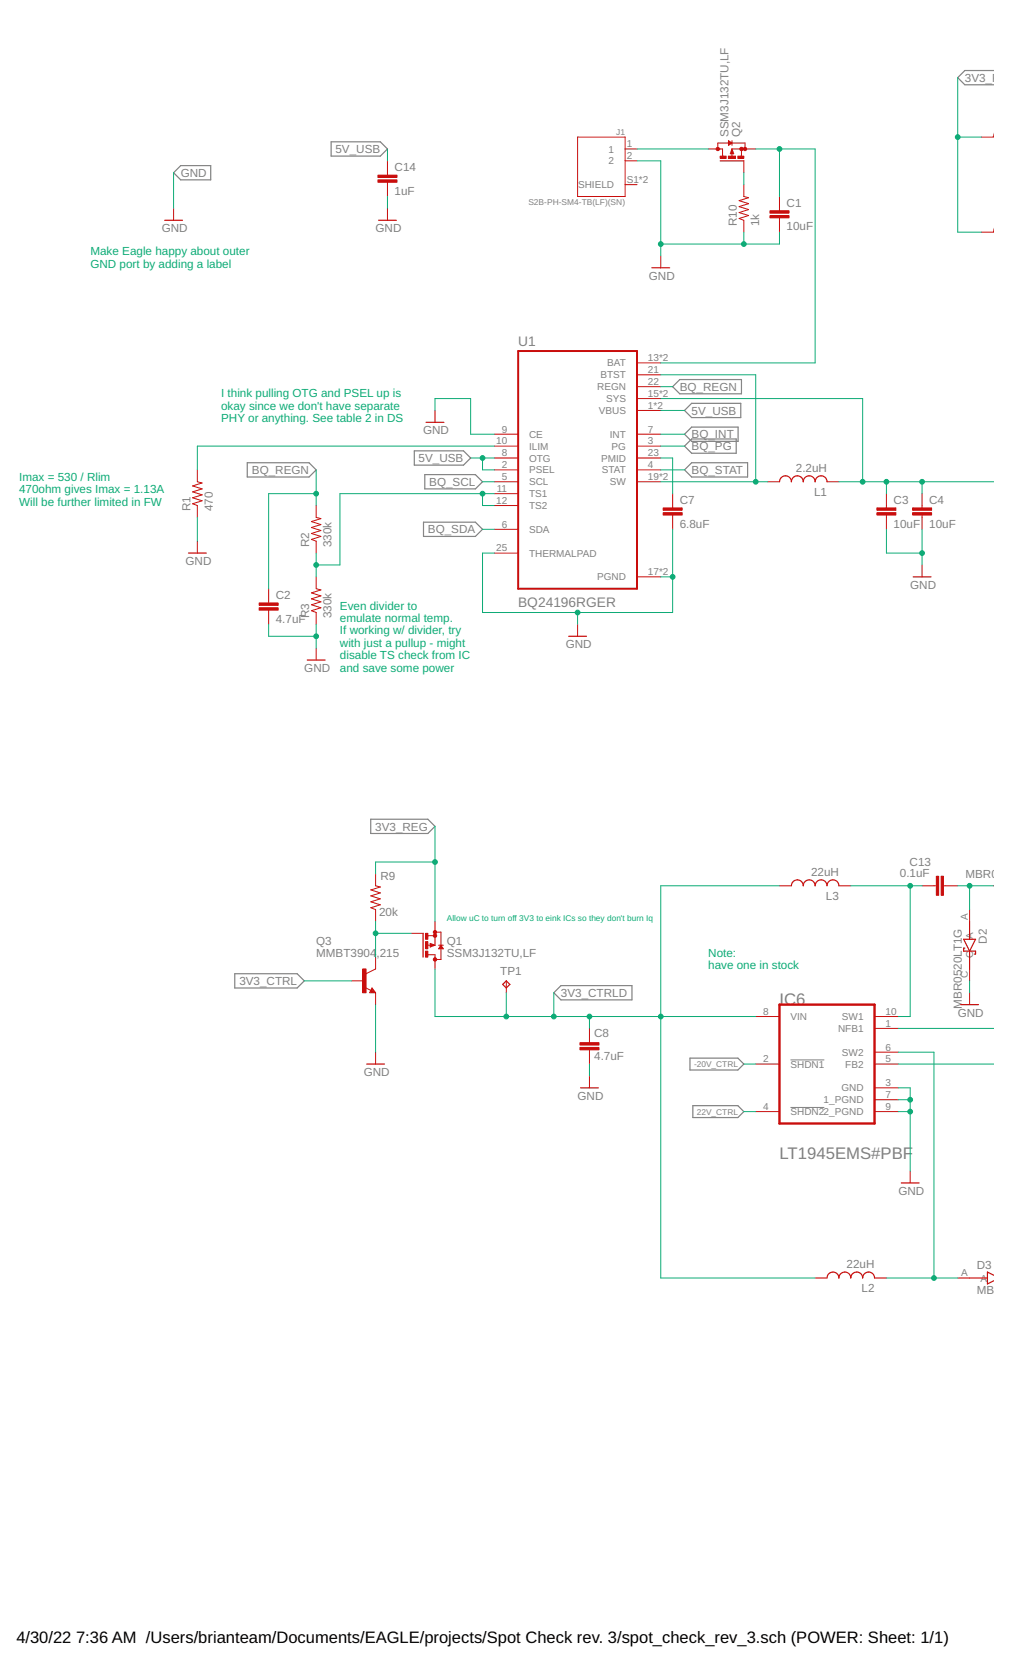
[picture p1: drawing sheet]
<svg xmlns="http://www.w3.org/2000/svg" width="216mm" height="356mm" viewBox="0 0 216 356" stroke-linecap="round" stroke-linejoin="round" font-family="sans-serif">
<path d="M169 226.5h7.2M169 236.7h7.2" fill="none" stroke="#808080" stroke-width=".21"/>
<g fill="none" stroke="#808080" stroke-width=".25">
<path d="M212.5 15.1h-6.3l-1.5 1.5 1.5 1.5h6.3M37.1 36.9l1.5-1.5h6.4v3h-6.4zM70.8 30.3h10.5l1.5 1.5-1.5 1.6h-10.5zM52.9 98.9h13.2l1.5 1.5-1.5 1.5h-13.2zM88.6 96.4h10.5l1.5 1.5-1.5 1.5h-10.5zM143.8 82.6l1.5-1.5h13.2v3.1h-13.2zM146.3 92.8l1.5-1.5h10v3h-10zM146.3 87.7l1.5-1.5h10.5v3h-10.5zM146.3 95.3l1.5-1.5h9.6v3.1h-9.6zM90.5 111.6h11.1l1.5 1.5-1.5 1.5h-11.1zM90.8 101.4h10.8l1.5 1.6-1.5 1.5h-10.8zM146.3 100.4l1.5-1.5h12v3h-12z"/>
<path d="M79.2 175.1h12.3l1.5 1.5-1.5 1.5h-12.3zM50.2 208.1h13.3l1.5 1.5-1.5 1.5h-13.3zM119.9 210.6h15.2v3.1h-15.2l-1.5-1.5zM147.5 226.1h10.2l1.3 1.3-1.3 1.3h-10.2zM148.1 236.3h9.6l1.3 1.3-1.3 1.2h-9.6z"/>
</g>
<path d="M110.8 75h25.4v50.8h-25.4z" fill="none" stroke="#c90d0c" stroke-width=".42"/>
<g fill="none" stroke="#c90d0c" stroke-width=".21">
<path d="M82.8 34.4v3M82.8 38.9v3.1M123.5 29.3h10.1v12.7h-10.1zM133.6 31.8h2.6M133.6 34.4h2.6M133.6 39.5h2.6M151.4 31.8h3.1v1.6M153.4 31.8v-1.2h5.9v1.2M155.7 30.1l.8 .5-.8 .5zM156.5 31.8l.3 1.1h-.7zM156.5 31.8h5M156.5 30.1v1"/>
<path d="M156.5 31.8v1.6M158.5 31.8v1.6M159 39.5v2.5l1 .2-2 .7 2 .6-2 .7 2 .6-2 .6 2 .7-2 .6 1 .4v2.5M159 34.4v2.5M212.5 28.8l-.2 .5h-2.5M37.1 44.5v2.6M82.8 44.5v2.6M141.2 54.7v2.5M166.6 42v3M166.6 46.6v3M212.5 49.2l-.2 .4h-2.5M136.2 77.6h5"/>
<path d="M93 87.7v2.6M105.7 92.8h5.1M105.7 95.3h5.1M105.7 97.9h5.1M136.2 92.8h5M136.2 95.3h5M136.2 97.9h5M136.2 80.1h5M136.2 82.6h5M136.2 85.2h5M136.2 87.7h5M42.2 100.4v2.6l1 .2-2 .6 2 .7-2 .6 2 .6-2 .7 2 .6-2 .7 1 .3v2.6"/>
<path d="M42.2 115.7v2.5M67.6 108v2.6l1 .2-2 .7 2 .6-2 .6 2 .7-2 .6 2 .6-2 .7 1 .4v2.5M105.7 100.4h5.1M105.7 103h5.1M105.7 105.5h5.1M105.7 108h5.1M105.7 113.1h5.1M105.7 118.2h5.1M136.2 100.4h5M136.2 103h5M143.8 105.5v3M143.8 110.1v3"/>
<path d="M164.1 103h2.5M176.8 103h2.5M189.5 105.5v3M189.5 110.1v3M197.1 105.5v3M197.1 110.1v3M57.4 125.8v3.1M57.4 130.4v3M67.6 123.3v2.5l1 .3-2 .6 2 .6-2 .7 2 .6-2 .6 2 .7-2 .6 1 .4v2.5M67.6 138.5v2.6M123.5 133.4v2.6M136.2 123.3h5"/>
<path d="M197.1 120.7v2.6M80.3 186.8v2.5l1 .2-2 .7 2 .6-2 .7 2 .6-2 .6 2 .7-2 .6 1 .4v2.5M87.9 199.5h2.5M91.5 200h1.5M93 196.9v5.1M93 199.2h1.3v5.8h-1.3M166.6 189.3h2.6M179.3 189.3h2.6M197.1 189.3h3.1M201.7 189.3h3M207.3 194.4v2.5M212.3 189.3h.2"/>
<path d="M75.2 209.6h2.5M78.1 211l1.2 .7M79.5 211.1l.8 1.1h-1.3zM80.3 204.5v2.6l-2 1M80.3 212.2v2.5M91.5 204h1.5v3.1M91.5 202h1.5M92 201.6l1 .4-1 .4zM93.7 202h1.1M94.3 202l.5 .8h-1.1zM108.2 209.6v2.6M126 219.8v3"/>
<path d="M161.5 217.2h5.1M166.6 217.2v.1M192 219.8h-5M192 217.2l-5 .1M207.3 207.1v2.5M207.3 212.2v2.5M80.3 224.9v2.5M126 224.3v3.1M126 229.9v2.6M161.5 237.6h5.1M161.5 227.4h5.1M166.6 227.4h.1"/>
<path d="M192 232.5h-5M192 227.4h-5M192 224.9h-5M192 235h-5M192 237.6h-5M194.6 250.3v2.5M174.2 273.1h2.6M186.9 273.1h2.6M204.7 273.1h2.6"/>
</g>
<g fill="none" stroke="#c90d0c" stroke-width=".25">
<path d="M153.9 34.4h5.1M155.9 30.3l.3 .3-.3 .2zM156.5 32.2l-.2 .5h.3l-.1-.4M35.2 47.1h3.8M80.9 47.1h3.8M139.3 57.2h3.9M91.1 90.3h3.8M40.3 118.2h3.8M166.6 103a1.27 1.27 0 0 1 1.3-1.3 1.27 1.27 0 0 1 1.3 1.3 1.27 1.27 0 0 1 1.2-1.3 1.27 1.27 0 0 1 1.3 1.3 1.27 1.27 0 0 1 1.3-1.3 1.27 1.27 0 0 1 1.2 1.3 1.27 1.27 0 0 1 1.3-1.3 1.27 1.27 0 0 1 1.3 1.3M121.6 136h3.8M195.2 123.3h3.8M65.7 141.1h3.8"/>
<path d="M90.4 199.5v5M169.2 189.3a1.27 1.27 0 0 1 1.2-1.3 1.27 1.27 0 0 1 1.3 1.3 1.27 1.27 0 0 1 1.3-1.3 1.27 1.27 0 0 1 1.2 1.3 1.27 1.27 0 0 1 1.3-1.3 1.27 1.27 0 0 1 1.3 1.3 1.27 1.27 0 0 1 1.3-1.3 1.27 1.27 0 0 1 1.2 1.3M207.3 196.9v3.8M79.5 211.6l.2 .3h-.4l.2-.5 .5 .6h-.7M92.5 202l-.4-.1v.2l.5-.1M94.3 202.2l.2 .4h-.5zM107.5 210.4l.7-.8 .8 .8-.8 .7zM205.4 214.7h3.8M206 200.7h2.5l-1.2 2.6zM206.2 202.6h-.2v.7h2.5v.6h-.2M207.3 203.3v3.8M78.4 227.4h3.8"/>
<path d="M124.1 232.5h3.8M192.7 252.8h3.8M176.8 273.1a1.27 1.27 0 0 1 1.3-1.3 1.27 1.27 0 0 1 1.2 1.3 1.27 1.27 0 0 1 1.3-1.3 1.27 1.27 0 0 1 1.3 1.3 1.27 1.27 0 0 1 1.2-1.3 1.27 1.27 0 0 1 1.3 1.3 1.27 1.27 0 0 1 1.3-1.3 1.27 1.27 0 0 1 1.2 1.3M207.3 273.1h3.8M212.5 272.5l-1.4-.7v2.6l1.4-.7"/>
</g>
<g fill="#c90d0c" stroke="#c90d0c" stroke-width=".21">
<path d="M187.5 109.6h4v.5h-4z"/>
<path d="M187.5 108.5h4v.6h-4z"/>
<path d="M195.1 109.6h4v.5h-4z"/>
<path d="M195.1 108.5h4v.6h-4z"/>
<path d="M141.8 109.6h4v.5h-4z"/>
<path d="M141.8 108.5h4v.6h-4z"/>
<path d="M55.4 129.9h4.1v.5h-4.1z"/>
<path d="M55.4 128.9h4.1v.5h-4.1z"/>
<path d="M124 223.8h4v.5h-4z"/>
<path d="M124 222.8h4v.5h-4z"/>
<path d="M201.2 187.3h.5v4h-.5z"/>
<path d="M200.2 187.3h.5v4h-.5z"/>
<path d="M164.6 46.1h4.1v.5h-4.1z"/>
<path d="M164.6 45h4.1v.6h-4.1z"/>
<path d="M80.8 38.4h4.1v.5h-4.1z"/>
<path d="M80.8 37.4h4.1v.5h-4.1z"/>
<path d="M153.9 33.4h1.3v.5h-1.3z"/>
<path d="M157.7 33.4h1.3v.5h-1.3z"/>
<path d="M155.7 33.4h1.5v.5h-1.5z"/>
<path d="M91 203.3h.5v1.2h-.5z"/>
<path d="M91 199.5h.5v1.2h-.5z"/>
<path d="M91 201.2h.5v1.6h-.5z"/>
<path d="M77.5 207.1h.8v5.1h-.8z"/>
</g>
<path d="M166.6 214.7h20.3v25.4h-20.3z" fill="none" stroke="#c90d0c" stroke-width=".51"/>
<g fill="#c90d0c" stroke="#c90d0c" stroke-width=".21">
<circle cx="159.3" cy="31.8" r=".36"/>
<circle cx="158.5" cy="31.8" r=".36"/>
<circle cx="153.4" cy="31.8" r=".36"/>
<circle cx="93" cy="199.2" r=".36"/>
<circle cx="93" cy="200" r=".36"/>
<circle cx="93" cy="205" r=".36"/>
</g>
<g fill="none" stroke="#0dab76" stroke-width=".21">
<path d="M204.7 16.6v33h5.1M37.1 36.9v7.6M82.8 31.8v2.6M136.2 34.4h5v20.3M136.2 31.8h15.2M159 36.9v2.6M161.5 31.8h12.7v45.8h-33M166.6 31.8v10.2M204.7 29.3h5.1M82.8 42v2.5M159 49.6v2.6M166.6 49.6v2.6h-25.4"/>
<path d="M93 87.7v-2.5h7.6v7.6h5.1M100.6 97.9h5.1M103.1 97.9v2.5h2.6M105.7 95.3h-63.5v5.1M141.2 92.8h5.1M141.2 87.7h5.1M141.2 97.9h2.6v7.6M141.2 85.2h43.2v17.8M141.2 82.6h2.6M141.2 80.1h20.3v22.9M141.2 95.3h5.1M42.2 110.6v5.1"/>
<path d="M67.6 100.4v7.6M67.6 118.2v5.1M67.6 105.5h-10.2v20.3M103.1 113.1h2.6M103.1 103h2.6M103.1 105.5v2.5h2.6M105.7 105.5h-33v15.2h-5.1M141.2 103h22.9M141.2 100.4h5.1M143.8 113.1v17.8h-40.7v-12.7h2.6M179.3 103h33.2M189.5 113.1v5.1h7.6"/>
<path d="M189.5 103v2.5M197.1 103v2.5M197.1 113.1v7.6M57.4 133.4v2.6h10.2M67.6 133.4v5.1M123.5 130.9v2.5M141.2 123.3h2.6M93 176.6v20.3M80.3 196.9v7.6M80.3 199.5h7.6M93 184.2h-12.7v2.6M166.6 189.3h-25.4v83.8h33"/>
<path d="M181.9 189.3h15.2M194.6 189.3v27.9h-2.6M204.7 189.3h7.6M207.3 189.3v5.1M65 209.6h10.2M80.3 214.7v10.2M93 207.1v10.1h68.5M108.2 212.2v5M118.4 212.2v5M126 217.2v2.6M192 219.8h20.5M207.3 209.6v2.6"/>
<path d="M126 227.4v2.5M159 237.6h2.5M159 227.4h2.5M192 232.5h2.6v17.8M192 235h2.6M192 237.6h2.6M192 224.9h7.6v48.2M192 227.4h20.5M189.5 273.1h15.2"/>
</g>
<g fill="#0dab76" stroke="#0dab76" stroke-width=".21">
<circle cx="103.1" cy="97.9" r=".51"/>
<circle cx="123.5" cy="130.9" r=".51"/>
<circle cx="143.8" cy="123.3" r=".51"/>
<circle cx="67.6" cy="136" r=".51"/>
<circle cx="194.6" cy="235" r=".51"/>
<circle cx="194.6" cy="237.6" r=".51"/>
<circle cx="159" cy="52.2" r=".51"/>
<circle cx="141.2" cy="52.2" r=".51"/>
<circle cx="197.1" cy="118.2" r=".51"/>
<circle cx="166.6" cy="31.8" r=".51"/>
<circle cx="67.6" cy="105.5" r=".51"/>
<circle cx="161.5" cy="103" r=".51"/>
<circle cx="103.1" cy="105.5" r=".51"/>
<circle cx="67.6" cy="120.7" r=".51"/>
<circle cx="199.6" cy="273.1" r=".51"/>
<circle cx="207.3" cy="189.3" r=".51"/>
<circle cx="194.6" cy="189.3" r=".51"/>
<circle cx="126" cy="217.2" r=".51"/>
<circle cx="141.2" cy="217.2" r=".51"/>
<circle cx="118.4" cy="217.2" r=".51"/>
<circle cx="108.2" cy="217.2" r=".51"/>
<circle cx="204.7" cy="29.3" r=".51"/>
<circle cx="93" cy="184.2" r=".51"/>
<circle cx="197.1" cy="103" r=".51"/>
<circle cx="189.5" cy="103" r=".51"/>
<circle cx="184.4" cy="103" r=".51"/>
<circle cx="80.3" cy="199.5" r=".51"/>
</g>
<g font-size="3.6" fill="#808080">
<text x="166.6" y="214.7">I</text>
<text x="167.6" y="214.7">C6</text>
<text x="166.6" y="247.7">LT1945EMS#PBF</text>
</g>
<g font-size="3.5">
<text x="3.5" y="351.1">4/30/22</text>
<text x="16.3" y="351.1">7:36 AM /Users/brianteam/Documents/EAGLE/projects/Spot Check rev. 3/spot_check_rev_3.sch (POWER: Sheet: 1/1)</text>
</g>
<g font-size="2.9" fill="#808080">
<text x="110.8" y="74">U1</text>
<text x="110.8" y="129.8">BQ24196RGER</text>
</g>
<g font-size="2.5" fill="#808080">
<text x="206.3" y="17.5">3V3_REG</text>
<text x="155.7" y="29.3" transform="rotate(-90 155.7 29.3)">SSM3J132TU,LF</text>
<text x="158.3" y="29.3" transform="rotate(-90 158.3 29.3)">Q2</text>
<text x="71.7" y="32.7">5V_USB</text>
<text x="38.6" y="37.8">GND</text>
<text x="84.3" y="41.6">1uF</text>
<text x="84.3" y="36.5">C14</text>
<text x="168.2" y="44.2">C1</text>
<text x="34.6" y="49.6">GND</text>
<text x="80.3" y="49.6">GND</text>
<text x="157.5" y="48.3" transform="rotate(-90 157.5 48.3)">R10</text>
<text x="162.3" y="48.3" transform="rotate(-90 162.3 48.3)">1k</text>
<text x="168.2" y="49.2">10uF</text>
<text x="138.7" y="59.8">GND</text>
<text x="145.3" y="83.5">BQ_REGN</text>
<text x="147.8" y="88.6">5V_USB</text>
<text x="90.4" y="92.8">GND</text>
<text x="147.8" y="93.7">BQ_INT</text>
<text x="53.8" y="101.3">BQ_REGN</text>
<text x="89.5" y="98.8">5V_USB</text>
<text x="147.8" y="96.2">BQ_PG</text>
<text x="147.8" y="101.3">BQ_STAT</text>
<text x="170.1" y="100.9">2.2uH</text>
<text x="91.8" y="103.8">BQ_SCL</text>
<text x="145.3" y="107.7">C7</text>
<text x="174" y="106">L1</text>
<text x="191" y="107.7">C3</text>
<text x="198.6" y="107.7">C4</text>
<text x="40.7" y="109.3" transform="rotate(-90 40.7 109.3)">R1</text>
<text x="45.5" y="109.3" transform="rotate(-90 45.5 109.3)">470</text>
<text x="145.3" y="112.7">6.8uF</text>
<text x="191" y="112.7">10uF</text>
<text x="198.6" y="112.7">10uF</text>
<text x="66.1" y="116.9" transform="rotate(-90 66.1 116.9)">R2</text>
<text x="70.9" y="116.9" transform="rotate(-90 70.9 116.9)">330k</text>
<text x="91.5" y="114">BQ_SDA</text>
<text x="39.6" y="120.7">GND</text>
<text x="194.6" y="125.8">GND</text>
<text x="59" y="128">C2</text>
<text x="59" y="133">4.7uF</text>
<text x="66.1" y="132.2" transform="rotate(-90 66.1 132.2)">R3</text>
<text x="70.9" y="132.2" transform="rotate(-90 70.9 132.2)">330k</text>
<text x="65" y="143.6">GND</text>
<text x="120.9" y="138.5">GND</text>
<text x="80.2" y="177.5">3V3_REG</text>
<text x="194.4" y="185">C13</text>
<text x="81.3" y="188">R9</text>
<text x="173.4" y="187.3">22uH</text>
<text x="192.4" y="187.5">0.1uF</text>
<text x="206.4" y="187.6">MBR0520</text>
<text x="81" y="195.7">20k</text>
<text x="176.6" y="192.3">L3</text>
<text x="67.6" y="202">Q3</text>
<text x="95.5" y="202">Q1</text>
<text x="211" y="201.6" transform="rotate(-90 211 201.6)">D2</text>
<text x="67.6" y="204.5">MMBT3904</text>
<text x="80.5" y="204.5">,215</text>
<text x="95.5" y="204.5">SSM3J132TU,LF</text>
<text x="107" y="208.3">TP1</text>
<text x="51.2" y="210.5">3V3_CTRL</text>
<text x="119.9" y="213">3V3_CTRLD</text>
<text x="205.6" y="215.6" transform="rotate(-90 205.6 215.6)">MBR0520LT1G</text>
<text x="127" y="221.7">C8</text>
<text x="204.7" y="217.2">GND</text>
<text x="127" y="226.5">4.7uF</text>
<text x="77.7" y="229.9">GND</text>
<text x="123.5" y="235">GND</text>
<text x="192" y="255.3">GND</text>
<text x="181" y="271.1">22uH</text>
<text x="208.8" y="271.2">D3</text>
<text x="184.2" y="276.2">L2</text>
<text x="208.8" y="276.5">MBR05</text>
</g>
<g font-size="2.5" fill="#0dab76">
<text x="19.3" y="54.6">Make Eagle happy about outer</text>
<text x="19.3" y="57.2">GND port by adding a label</text>
<text x="47.3" y="84.9">I think pulling OTG and PSEL up is</text>
<text x="47.3" y="87.6">okay since we don't have separate</text>
<text x="47.3" y="90.3">PHY or anything. See table 2 in DS</text>
<text x="4.1" y="102.7">Imax = 530 / Rlim</text>
<text x="4.1" y="105.4">470ohm gives Imax = 1.13A</text>
<text x="4.1" y="108">Will be further limited in FW</text>
<text x="72.7" y="130.3">Even divider to</text>
<text x="72.7" y="132.9">emulate normal temp.</text>
<text x="72.7" y="135.6">If working w/ divider, try</text>
<text x="72.7" y="138.3">with just a pullup - might</text>
<text x="72.7" y="140.9">disable TS check from IC</text>
<text x="72.7" y="143.6">and save some power</text>
<text x="151.4" y="204.4">Note:</text>
<text x="151.4" y="207.1">have one in stock</text>
</g>
<g font-size="2.1" fill="#808080">
<text x="130.1" y="32.6">1</text>
<text x="130.1" y="35.1">2</text>
<text x="134" y="31.5">1</text>
<text x="134" y="34">2</text>
<text x="123.6" y="40.2">SHIELD</text>
<text x="134" y="39.1">S1*2</text>
<text x="138.5" y="77.2">13*2</text>
<text x="127.6" y="83.4">REGN</text>
<text x="128.4" y="80.9">BTST</text>
<text x="129.8" y="78.3">BAT</text>
<text x="138.5" y="79.7">21</text>
<text x="138.5" y="82.3">22</text>
<text x="128" y="88.5">VBUS</text>
<text x="129.5" y="85.9">SYS</text>
<text x="138.5" y="84.8">15*2</text>
<text x="138.5" y="87.4">1*2</text>
<text x="106.1" y="95">10</text>
<text x="107.2" y="92.4">9</text>
<text x="113.1" y="93.6">CE</text>
<text x="130.4" y="93.6">INT</text>
<text x="138.5" y="92.4">7</text>
<text x="138.5" y="95">3</text>
<text x="107.2" y="97.5">8</text>
<text x="107.2" y="100.1">2</text>
<text x="113.1" y="96.1">ILIM</text>
<text x="113.1" y="98.6">OTG</text>
<text x="113.1" y="101.2">PSEL</text>
<text x="128.5" y="98.6">PMID</text>
<text x="128.7" y="101.2">STAT</text>
<text x="130.7" y="96.1">PG</text>
<text x="138.5" y="97.5">23</text>
<text x="138.5" y="100.1">4</text>
<text x="106.1" y="107.7">12</text>
<text x="106.2" y="105.1">11</text>
<text x="107.2" y="102.6">5</text>
<text x="113.1" y="103.7">SCL</text>
<text x="113.1" y="106.3">TS1</text>
<text x="130.4" y="103.7">SW</text>
<text x="138.5" y="102.6">19*2</text>
<text x="107.2" y="112.8">6</text>
<text x="113.1" y="108.8">TS2</text>
<text x="113.1" y="113.9">SDA</text>
<text x="106.1" y="117.8">25</text>
<text x="113.1" y="119">THERMALPAD</text>
<text x="127.6" y="124">PGND</text>
<text x="138.5" y="122.9">17*2</text>
<text x="206.9" y="196.6" transform="rotate(-90 206.9 196.6)">A</text>
<text x="208" y="200.7" transform="rotate(-90 208 200.7)">A</text>
<text x="206.9" y="209" transform="rotate(-90 206.9 209)">C</text>
<text x="208" y="204.7" transform="rotate(-90 208 204.7)">C</text>
<text x="163.1" y="216.9">8</text>
<text x="169" y="218">VIN</text>
<text x="179.2" y="220.5">NFB1</text>
<text x="180" y="218">SW1</text>
<text x="189.3" y="219.4">1</text>
<text x="189.3" y="216.9">10</text>
<text x="163.1" y="227">2</text>
<text x="180" y="225.6">SW2</text>
<text x="189.3" y="227">5</text>
<text x="189.3" y="224.5">6</text>
<text x="169" y="228.2">SHDN1</text>
<text x="179.9" y="233.2">GND</text>
<text x="180.7" y="228.2">FB2</text>
<text x="189.3" y="232.1">3</text>
<text x="163.1" y="237.2">4</text>
<text x="169" y="238.3">SHDN22_PGND</text>
<text x="176.1" y="235.8">1_PGND</text>
<text x="189.3" y="234.7">7</text>
<text x="189.3" y="237.2">9</text>
<text x="205.5" y="272.8">A</text>
<text x="209.6" y="273.9">A</text>
</g>
<g font-size="1.8" fill="#808080">
<text x="131.7" y="28.8">J1</text>
<text x="112.9" y="43.8">S2B-PH-SM4-TB(LF)(SN)</text>
<text x="148.4" y="228">-20V_CTRL</text>
<text x="149" y="238.2">22V_CTRL</text>
</g>
<text font-size="1.8" fill="#0dab76" x="95.5" y="196.9">Allow uC to turn off 3V3 to eink ICs so they don't burn Iq</text>
</svg>
